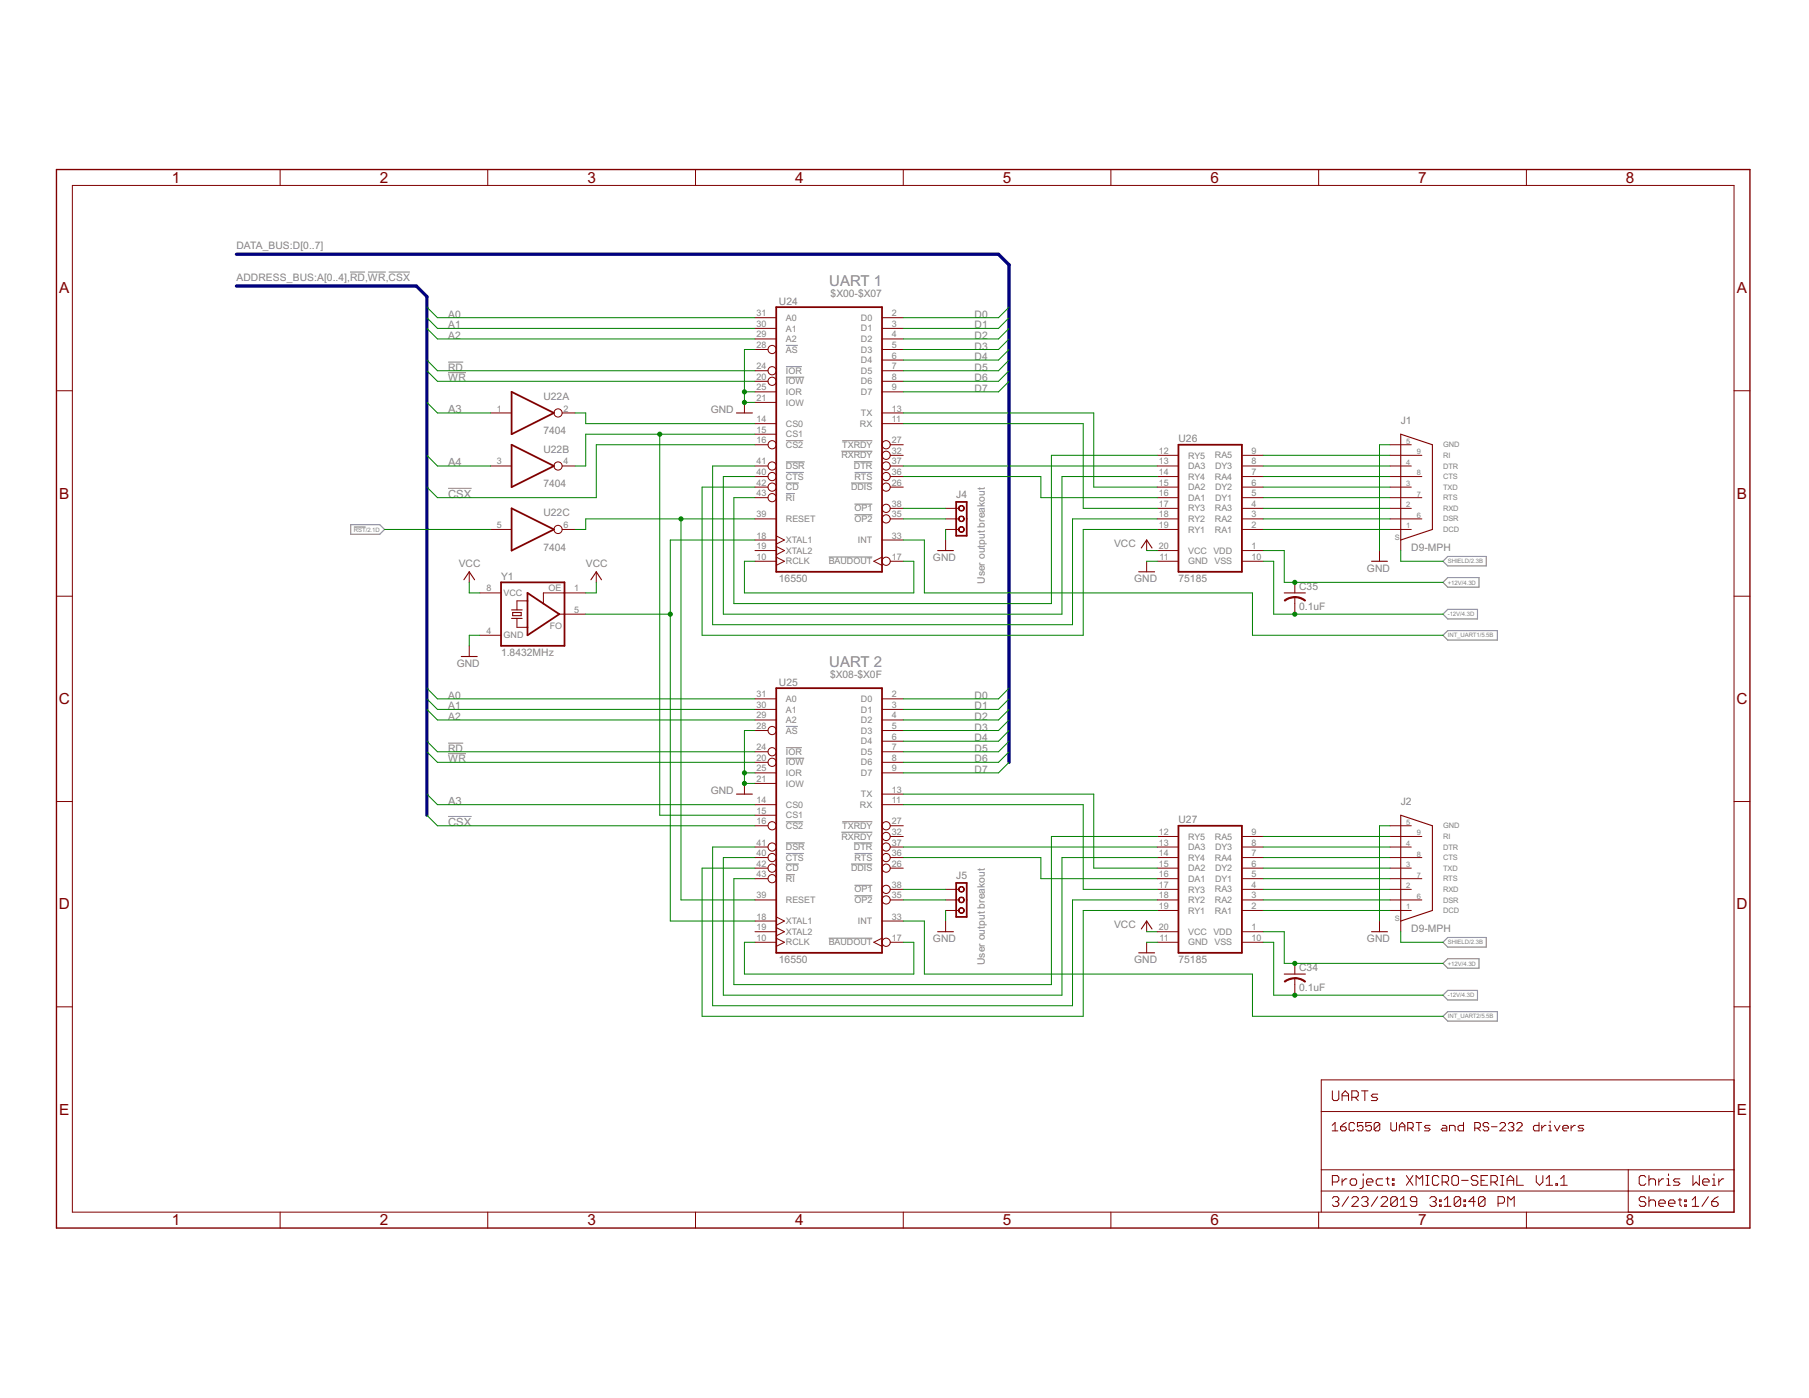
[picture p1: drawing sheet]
<svg xmlns="http://www.w3.org/2000/svg" width="279mm" height="216mm" viewBox="0 0 279 216" stroke-linecap="round" stroke-linejoin="round" font-family="sans-serif">
<g fill="none" stroke="#808080" stroke-width=".15">
<path d="M54.1 42h2.3M56.8 42h2.8M60 42h3.3M69.2 55.9h2.3M69.2 57.6h2.8M121.4 58.3h2.8M121.4 56.6h2.4M121.4 53.3h1.8M69.2 75.4h3.6M121.4 68.1h2.7M121.4 74.6h2M121.4 73h2.7"/>
<path d="M121.4 71.3h2.9M121.4 76.2h1.4M129.9 69.7h4.8M130.1 68.1h4.6M131.4 74.6h3.3M131.9 71.3h2.8M132 79.5h2.7M132 77.9h2.7M132 73h2.7M54.7 81.4h1.8M128 86h6.7M69.2 114.8h2.3"/>
<path d="M69.2 116.4h2.8M121.4 117.1h2.8M121.4 115.5h2.4M121.4 112.2h1.8M69.2 126.1h3.6M121.4 126.9h2.7M121.4 133.4h2M121.4 131.8h2.7M121.4 130.2h2.9M121.4 135.1h1.4M129.9 128.5h4.8M130.1 126.9h4.6"/>
<path d="M131.4 133.4h3.3M131.9 130.2h2.8M132 138.3h2.7M132 136.7h2.7M132 131.8h2.7M128 144.9h6.7"/>
</g>
<path d="M54.2 81h4.5l.7 .8-.7 .7h-4.5zM222.9 89.9l.7-.7h4.8v1.5h-4.8zM222.9 98.1l.7-.7h7.7v1.4h-7.7zM223.6 94.1h4.6v1.5h-4.6l-.7-.8zM223.6 85.9h6v1.5h-6l-.7-.7zM222.9 148.8l.7-.7h4.8v1.4h-4.8zM222.9 157l.7-.8h7.7v1.5h-7.7zM222.9 145.5l.7-.7h6v1.5h-6zM223.6 153h4.6v1.4h-4.6l-.7-.7z" fill="none" stroke="#808080" stroke-width=".17"/>
<path d="M8.7 26.2h261.6v163.5h-261.6z" fill="none" stroke="#800000" stroke-width=".21"/>
<g fill="none" stroke="#800000" stroke-width=".15">
<path d="M11.2 28.6h256.6v158.6h-256.6zM43.3 26.2v2.4M75.3 26.2v2.4M107.4 26.2v2.4M139.5 26.2v2.4M171.6 26.2v2.4M203.7 26.2v2.4M235.8 26.2v2.4M116.6 49.1h3.3M116.6 50.7h3.3M116.6 52.3h3.3M116.6 54h2"/>
<path d="M116.6 57.3h2M116.6 58.9h2M136.2 49.1h3.3M136.2 50.7h3.3M136.2 52.3h3.3M136.2 54h3.3M136.2 55.6h3.3M136.2 57.3h3.3M136.2 58.9h3.3M8.7 60.3h2.5M75.8 63.8h3.2M75.8 72h3.2"/>
<path d="M86.8 63.8h2M86.8 72h2M115 62.1v1.7M116.6 60.5h3.3M116.6 65.4h3.3M116.6 67.1h3.3M116.6 68.7h2M116.6 62.1h3.3M116.6 75.2h2M116.6 73.6h2M116.6 72h2M116.6 76.9h2"/>
<path d="M136.2 60.5h3.3M136.2 65.4h3.3M136.2 63.8h3.3M137.5 68.7h2M137.5 75.2h2M137.5 70.3h2M137.5 73.6h2M137.5 72h2M137.5 78.5h2M146 78.5h2.1M178.7 75.2h3.3M178.7 70.3h3.3"/>
<path d="M178.7 73.6h3.3M178.7 72h3.3M178.7 78.5h3.3M178.7 76.9h3.3M191.8 75.2h3.3M191.8 70.3h3.3M191.8 73.6h3.3M191.8 72h3.3M191.8 78.5h3.3M191.8 76.9h3.3M214.7 68.7h3.3M214.7 75.2h3.3"/>
<path d="M214.7 70.3h4.9M214.7 73.6h4.9M214.7 72h3.3M214.7 78.5h3.3M214.7 76.9h4.9M267.8 60.3h2.5M8.7 92.1h2.5M72.5 88.3v1.6M72.5 99.7v1.7M74.1 91.6h3.3M74.1 98.1h3.3M75.8 81.8h3.2"/>
<path d="M79.8 95.5v1.4h1.7M81.5 92.8h-1.7v1.4M86.4 94.8h4.1M86.8 81.8h2M90.5 91.6h-6.6v1.6M92.1 88.3v1.6M116.6 86.7h3.3M116.6 83.4h3.3M116.6 85h3.3M116.6 80.1h3.3M119.9 86l1.3 .7-1.3 .6M119.9 82.8l1.3 .6-1.3 .6"/>
<path d="M119.9 84.4l1.3 .6-1.3 .7M136.2 86l-1.2 .7 1.2 .6M136.2 83.4h3.3M137.5 86.7h2M137.5 80.1h2M146 80.1h2.1M146 81.8h2.1M146 83.4v1.6M177.1 83.4v1.6M177.1 86.7v1.6M178.7 86.7h3.3M178.7 85h3.3"/>
<path d="M178.7 80.1h3.3M178.7 81.8h3.3M191.8 86.7h3.3M191.8 85h3.3M191.8 80.1h3.3M191.8 81.8h3.3M200 89.9v1.7M200 92.2v2.6M213.1 85v1.7M214.7 80.1h4.9M214.7 81.8h3.3M216.3 83.4v1.6"/>
<path d="M267.8 92.1h2.5M116.6 107.9h3.3M116.6 109.6h3.3M116.6 111.2h3.3M116.6 112.8h2M116.6 116.1h2M116.6 117.7h2M116.6 119.4h3.3M136.2 107.9h3.3M136.2 109.6h3.3M136.2 111.2h3.3M136.2 112.8h3.3"/>
<path d="M136.2 114.5h3.3M136.2 116.1h3.3M136.2 117.7h3.3M136.2 119.4h3.3M8.7 123.8h2.5M115 121v1.6M116.6 124.3h3.3M116.6 125.9h3.3M116.6 127.5h2M116.6 121h3.3M116.6 134.1h2M116.6 139h3.3"/>
<path d="M116.6 132.4h2M116.6 130.8h2M116.6 135.7h2M136.2 124.3h3.3M136.2 122.6h3.3M137.5 127.5h2M137.5 134.1h2M137.5 129.2h2M137.5 139h2M137.5 132.4h2M137.5 130.8h2M137.5 137.4h2"/>
<path d="M146 139h2.1M146 137.4h2.1M178.7 134.1h3.3M178.7 129.2h3.3M178.7 139h3.3M178.7 132.4h3.3M178.7 130.8h3.3M178.7 137.4h3.3M178.7 135.7h3.3M191.8 134.1h3.3M191.8 129.2h3.3M191.8 139h3.3"/>
<path d="M191.8 132.4h3.3M191.8 130.8h3.3M191.8 137.4h3.3M191.8 135.7h3.3M214.7 127.5h3.3M214.7 134.1h3.3M214.7 129.2h4.9M214.7 139h4.9M214.7 132.4h4.9M214.7 130.8h3.3M214.7 137.4h3.3M214.7 135.7h4.9"/>
<path d="M267.8 123.8h2.5M8.7 155.5h2.5M116.6 145.5h3.3M116.6 142.2h3.3M116.6 143.9h3.3M119.9 144.9l1.3 .6-1.3 .7M119.9 141.6l1.3 .6-1.3 .7M119.9 143.3l1.3 .6-1.3 .6M136.2 144.9l-1.2 .6 1.2 .7M136.2 142.2h3.3M137.5 145.5h2M146 140.6h2.1"/>
<path d="M146 142.2v1.7M177.1 142.2v1.7M177.1 145.5v1.7M178.7 145.5h3.3M178.7 143.9h3.3M178.7 140.6h3.3M191.8 145.5h3.3M191.8 143.9h3.3M191.8 140.6h3.3M200 148.8v1.6M200 151.1v2.6M213.1 142.2v1.7"/>
<path d="M214.7 140.6h3.3M216.3 142.2v1.7M267.8 155.5h2.5M204.1 171.7h63.7M205.8 173.8l.4-.4v1.2M205.8 174.6h.8M205.8 168.5v1.2l.2 .3h.5l.3-.3v-1.2M207.1 174h.6l.2 .2v.2l-.2 .2h-.4l-.2-.2zM207.3 170v-1l.5-.5 .5 .5v1M207.3 169.2h1M207.9 173.4l-.8 .6M208.8 169.5h.7l.3-.3v-.5l-.3-.2h-.7v1.5"/>
<path d="M209.2 173.6l-.2-.2h-.4l-.2 .2v.8l.2 .2h.4l.2-.2M209.3 169.5l.5 .5M210.3 168.5h1M210.5 173.4h-.8v.6l.6-.2 .2 .2v.4l-.2 .2h-.4l-.2-.2M210.8 168.5v1.5M211.8 173.4h-.9v.6l.7-.2 .2 .2v.4l-.2 .2h-.4l-.3-.2M212.8 169h-.8l-.2 .2 .2 .3h.6l.2 .2-.2 .3h-.8M213.1 173.6v.8l-.2 .2h-.5l-.2-.2M213.1 173.6l-.2-.2h-.5l-.2 .2v.8M213.1 173.6l-.9 .8M214.8 173.4v1l.3 .2h.4l.2-.2v-1M216.1 174h.9"/>
<path d="M216.1 174.6v-.8l.5-.4 .4 .4v.8M217.4 174.2h.7l.2-.2v-.4l-.2-.2h-.7v1.2M217.8 174.2l.5 .4M218.7 173.4h.9M219.1 173.4v1.2M220.9 173.8h-.7l-.2 .2 .2 .2h.5l.2 .2-.2 .2h-.7M222.8 173.8h.4l.3 .2v.6h-.7l-.2-.2 .2-.2h.7M223.9 174.6v-.8h.6l.2 .2v.6M226 173.4v1.2h-.6l-.2-.2v-.4l.2-.2h.6M227.8 174.2h.6l.2-.2v-.4l-.2-.2h-.6v1.2M228.2 174.2l.4 .4M229.9 173.6l-.2-.2h-.4l-.2 .2v.2l.2 .2h.4l.2 .2v.2l-.2 .2h-.4l-.2-.2"/>
<path d="M230.4 174h.8M231.6 173.6l.3-.2h.4l.2 .2v.2l-.9 .8h.9M233 173.6l.2-.2h.4l.2 .2v.2l-.2 .2M233.4 174h.2M233.6 174l.2 .2v.2l-.2 .2h-.4l-.2-.2M234.3 173.6l.2-.2h.4l.2 .2v.2l-.8 .8h.8M237.7 173.4v1.2h-.7l-.2-.2v-.4l.2-.2h.7M238.1 173.8v.8M238.8 173.8h-.2l-.5 .4M239.2 174.6h.4M239.2 173.8h.2v.8M239.4 173.1v.3"/>
<path d="M240.1 173.8l.4 .8 .4-.8M241.4 174.2h.8v-.2l-.2-.2h-.4l-.2 .2v.4l.2 .2h.4M242.7 173.8v.8M243.3 173.8h-.2l-.4 .4M244.6 173.8h-.7l-.2 .2 .2 .2h.5l.2 .2-.2 .2h-.7M267.8 166.8h-63.7v20.4M43.3 187.2v2.5M75.3 187.2v2.5M107.4 187.2v2.5M139.5 187.2v2.5M171.6 187.2v2.5M203.7 187.2v2.5"/>
<path d="M204.1 180.7h63.7M204.1 183.9h63.7M205.8 182.5h.7l.3-.2v-.5l-.3-.3h-.7v1.5M205.8 185.1l.2-.3h.5l.3 .3v.2l-.3 .3M206.3 185.6h.2M206.5 185.6l.3 .2v.3l-.3 .2h-.5l-.2-.2M207.3 182.1v.9M208 182.1h-.2l-.5 .4M208.3 184.8l-1 1.5M208.5 182.3l.3-.2h.5l.2 .2v.5l-.2 .2h-.5l-.3-.2zM208.8 185.1l.2-.3h.5l.3 .3v.2l-1 1h1M210.3 185.1l.2-.3h.6l.2 .3v.2l-.2 .3"/>
<path d="M210.5 182.1v1.2l-.2 .3h-.3M210.5 181.3v.2M210.8 185.6h.3M211.1 182.5h.9v-.2l-.2-.2h-.5l-.2 .2v.5l.2 .2h.5M211.1 185.6l.2 .2v.3l-.2 .2h-.6l-.2-.2M212.8 184.8l-1 1.5M213.3 185.1l.3-.3h.5l.2 .3v.2l-1 1h1M213.6 182.1h-.8l-.2 .2v.5l.2 .2h.8M214.1 182.1h.4M214.3 181.8v1l.2 .2M215.1 182.1h.2v.2h-.2zM215.1 182.8h.2v.2h-.2z"/>
<path d="M215.8 185.1l-.2-.3h-.5l-.3 .3v1M215.8 185.1v1l-.2 .2h-.5l-.3-.2M215.8 185.1l-1 1M216.3 186.3h1M216.3 185.3l.5-.5v1.5M217.2 181.5l1 1.5M218.2 181.5l-1 1.5M218.7 183v-1.5l.5 .6 .5-.6v1.5M218.8 185.6h-.7l-.3-.3v-.2l.3-.3h.5l.2 .3v1l-.2 .2h-.5l-.3-.2M220.2 181.5h.5M220.2 183h.5M220.5 181.5v1.5"/>
<path d="M220.8 185.1l.3-.3h.5l.2 .3v.2l-.2 .3M221.3 185.6h.3M221.6 185.6l.2 .2v.3l-.2 .2h-.5l-.3-.2M222.2 181.8l-.2-.3h-.5l-.3 .3v1l.3 .2h.5l.2-.2M222.3 185.3h.3v.3h-.3zM222.3 186.1h.3v.2h-.3zM222.7 182.5h.8l.2-.2v-.5l-.2-.3h-.8v1.5M223.1 186.3h1M223.1 185.3l.5-.5v1.5M223.2 182.5l.5 .5M224.5 181.5h.5l.3 .3v1l-.3 .2h-.5l-.3-.2v-1zM225.6 185.1l-.3-.3h-.5l-.2 .3v1"/>
<path d="M225.6 185.1v1l-.3 .2h-.5l-.2-.2M225.6 185.1l-1 1M225.7 182.3h1.1M226.1 185.3h.3v.3h-.3zM226.1 186.1h.3v.2h-.3zM227.9 185.6h-1.1l.8-.8v1.5M228.3 181.8l-.3-.3h-.5l-.3 .3v.3l.3 .2h.5l.3 .2v.3l-.3 .2h-.5l-.3-.2M228.7 182.3h.6M229.4 185.1l-.3-.3h-.5l-.3 .3v1M229.4 185.1v1l-.3 .2h-.5l-.3-.2M229.4 185.1l-1.1 1M229.8 181.5h-1.1v1.5h1.1"/>
<path d="M230.3 182.5h.7l.3-.2v-.5l-.3-.3h-.7v1.5M230.8 182.5l.5 .5M231.4 185.8h.7l.3-.2v-.5l-.3-.3h-.7v1.5M231.8 181.5h.5M231.8 183h.5M232 181.5v1.5M232.8 182.3h1M232.8 183v-.9l.5-.6 .5 .6v.9M232.9 186.3v-1.5l.5 .5 .5-.5v1.5M234.3 181.5v1.5h1M235.8 187.2v2.5M237.3 181.5v1l.5 .5 .5-.5v-1"/>
<path d="M238.8 183h1M238.8 182.1l.5-.6v1.5M240.3 182.8h.3v.2h-.3zM241 183h1.1M241 182.1l.6-.6v1.5M251.5 180.7v6.5M254.2 181.8l-.3-.3h-.5l-.2 .3v1l.2 .2h.5l.3-.2M254.2 185.1l-.3-.3h-.5l-.2 .3v.2l.2 .3h.5l.3 .2v.3l-.3 .2h-.5l-.2-.2M254.7 182.3l.2-.2h.5l.3 .2v.7M254.7 181.5v1.5M254.7 184.8v1.5M254.7 185.6l.2-.3h.5l.3 .3v.7"/>
<path d="M256.2 182.1v.9M256.2 185.8h1v-.2l-.3-.3h-.5l-.2 .3v.5l.2 .2h.5M256.9 182.1h-.2l-.5 .4M257.5 182.1h.2v.9M257.5 183h.5M257.7 181.3v.2M257.7 185.8h1v-.2l-.3-.3h-.4l-.3 .3v.5l.3 .2h.4M259.2 185.3h.5M259.5 182.1h-.8l-.3 .2 .3 .2h.5l.3 .3-.3 .2h-.8M259.5 185.1v1l.2 .2M260.2 185.3h.3v.3h-.3zM260.2 186.1h.3v.2h-.3z"/>
<path d="M261.4 186.3h1M261.4 185.3l.5-.5v1.5M261.5 181.5v1.5l.5-.5 .5 .5v-1.5M263 182.5h1v-.2l-.3-.2h-.5l-.2 .2v.5l.2 .2h.5M263.9 184.8l-1 1.5M264.4 185.6h.7l.3 .2v.3l-.3 .2h-.5l-.2-.2zM264.5 182.1h.2v.9M264.5 183h.5M264.7 181.3v.2M265.4 184.8l-.5 .3-.5 .5M265.5 182.1v.9M266.2 182.1h-.2l-.5 .4"/>
<circle cx="119.3" cy="54" r=".64"/>
<circle cx="119.3" cy="57.3" r=".64"/>
<circle cx="119.3" cy="58.9" r=".64"/>
<circle cx="86.2" cy="63.8" r=".64"/>
<circle cx="86.2" cy="72" r=".64"/>
<circle cx="119.3" cy="76.9" r=".64"/>
<circle cx="119.3" cy="75.2" r=".64"/>
<circle cx="119.3" cy="68.7" r=".64"/>
<circle cx="119.3" cy="73.6" r=".64"/>
<circle cx="119.3" cy="72" r=".64"/>
<circle cx="136.9" cy="72" r=".64"/>
<circle cx="136.9" cy="73.6" r=".64"/>
<circle cx="136.9" cy="75.2" r=".64"/>
<circle cx="136.9" cy="68.7" r=".64"/>
<circle cx="136.9" cy="70.3" r=".64"/>
<circle cx="136.9" cy="78.5" r=".64"/>
<circle cx="86.2" cy="81.8" r=".64"/>
<circle cx="136.9" cy="80.1" r=".64"/>
<circle cx="136.9" cy="86.7" r=".64"/>
<circle cx="119.3" cy="117.7" r=".64"/>
<circle cx="119.3" cy="116.1" r=".64"/>
<circle cx="119.3" cy="112.8" r=".64"/>
<circle cx="119.3" cy="135.7" r=".64"/>
<circle cx="119.3" cy="127.5" r=".64"/>
<circle cx="119.3" cy="132.4" r=".64"/>
<circle cx="119.3" cy="134.1" r=".64"/>
<circle cx="119.3" cy="130.8" r=".64"/>
<circle cx="136.9" cy="134.1" r=".64"/>
<circle cx="136.9" cy="139" r=".64"/>
<circle cx="136.9" cy="132.4" r=".64"/>
<circle cx="136.9" cy="137.4" r=".64"/>
<circle cx="136.9" cy="129.2" r=".64"/>
<circle cx="136.9" cy="127.5" r=".64"/>
<circle cx="136.9" cy="130.8" r=".64"/>
<circle cx="136.9" cy="145.5" r=".64"/>
</g>
<path d="M119.9 47.4h16.3v40.9h-16.3zM79 78.5l6.6 3.3-6.6 3.2zM79 60.5l6.6 3.3-6.6 3.3zM79 68.7l6.6 3.3-6.6 3.2zM147.7 77.5h1.6v5.2h-1.6zM182 68.7h9.8v19.6h-9.8zM77.4 89.9h9.8v9.8h-9.8zM81.5 91.6l4.9 3.2-4.9 3.3zM119.9 106.3h16.3v40.9h-16.3zM147.7 136.4h1.6v5.2h-1.6zM182 127.5h9.8v19.7h-9.8z" fill="none" stroke="#800000" stroke-width=".28"/>
<g fill="none" stroke="#800000" stroke-width=".17">
<path d="M113.7 63.8h2.5M216.3 67.1l4.9 1.6v13.1l-4.9 1.6zM71.6 89.5l.9-1.2 .8 1.2M79 95.5h1.6M79 94.2h1.6M79.2 94.6h1.3v.5h-1.3zM91.3 89.5l.8-1.2 .8 1.2M144.8 85h2.5M175.9 88.3h2.4M176.3 84.6l.8-1.2 .8 1.2M198.4 91.6h3.2M211.8 86.7h2.5"/>
<path d="M71.2 101.4h2.5M113.7 122.6h2.5M216.3 125.9l4.9 1.6v13.1l-4.9 1.6zM144.8 143.9h2.5M175.9 147.2h2.4M176.3 143.5l.8-1.3 .8 1.3M198.4 150.4h3.2M211.8 143.9h2.5"/>
</g>
<g fill="#800000" stroke="#800000" stroke-width=".15">
<path d="M148.2 140.3a.45 .45 0 0 1 .7 .1 .45 .45 0 0 1-.3 .7 .45 .45 0 0 1-.6-.5h.1a.36 .36 0 0 1 .5-.3 .36 .36 0 0 1 .2 .5 .36 .36 0 0 1-.6 0l-.2-.2z" fill-rule="evenodd"/>
<path d="M148.2 137a.46 .46 0 0 1 .7 .1 .46 .46 0 0 1-.3 .7 .46 .46 0 0 1-.6-.4h.1a.36 .36 0 0 1 .5-.4 .36 .36 0 0 1 .2 .6 .36 .36 0 0 1-.6-.1l-.2-.1z" fill-rule="evenodd"/>
<path d="M148.2 138.6a.46 .46 0 0 1 .7 .2 .46 .46 0 0 1-.3 .6 .46 .46 0 0 1-.6-.4h.1a.36 .36 0 0 1 .5-.4 .36 .36 0 0 1 .2 .6 .36 .36 0 0 1-.6-.1l-.2-.1z" fill-rule="evenodd"/>
<path d="M148.2 81.4a.46 .46 0 0 1 .7 .2 .46 .46 0 0 1-.3 .6 .46 .46 0 0 1-.6-.4h.1a.37 .37 0 0 1 .5-.4 .37 .37 0 0 1 .2 .6 .37 .37 0 0 1-.6-.1l-.2-.1z" fill-rule="evenodd"/>
<path d="M148.2 78.1a.46 .46 0 0 1 .7 .2 .46 .46 0 0 1-.3 .6 .46 .46 0 0 1-.6-.4h.1a.36 .36 0 0 1 .5-.4 .36 .36 0 0 1 .2 .6 .36 .36 0 0 1-.6 0l-.2-.2z" fill-rule="evenodd"/>
<path d="M148.2 79.8a.46 .46 0 0 1 .7 .1 .46 .46 0 0 1-.3 .7 .46 .46 0 0 1-.6-.5h.1a.36 .36 0 0 1 .5-.3 .36 .36 0 0 1 .2 .5 .36 .36 0 0 1-.6 0l-.2-.2z" fill-rule="evenodd"/>
<path d="M200 92.1a2.31 2.31 0 0 1 1.6 .6l-.1 .1a2.45 2.45 0 0 0-1.5-.5z" fill-rule="evenodd"/>
<path d="M198.4 92.7a2.42 2.42 0 0 1 1.6-.6v.2a2.33 2.33 0 0 0-1.5 .5z" fill-rule="evenodd"/>
<path d="M200 151h.2a2.45 2.45 0 0 1 1.4 .6l-.1 .1a2.45 2.45 0 0 0-1.5-.5z" fill-rule="evenodd"/>
<path d="M198.4 151.6l.9-.5 .7-.1v.2a2.69 2.69 0 0 0-1.5 .5z" fill-rule="evenodd"/>
</g>
<path d="M36.5 39.3h117.7l1.7 1.6v76.8M36.5 44.2h27.8l1.6 1.6v80.1" fill="none" stroke="#000080" stroke-width=".51"/>
<g fill="none" stroke="#008000" stroke-width=".15">
<path d="M65.9 57.3l1.7 1.6h49M65.9 55.6l1.7 1.7h49M65.9 50.7l1.7 1.6h49M65.9 49.1l1.7 1.6h49M65.9 47.4l1.7 1.7h49M116.6 54h-1.6v8.1h1.6M155.9 58.9l-1.7 1.6h-14.7M155.9 57.3l-1.7 1.6h-14.7M155.9 55.6l-1.7 1.7h-14.7M155.9 54l-1.7 1.6h-14.7M155.9 52.3l-1.7 1.7h-14.7M155.9 50.7l-1.7 1.6h-14.7"/>
<path d="M155.9 49.1l-1.7 1.6h-14.7M155.9 47.4l-1.7 1.7h-14.7M65.9 62.1l1.7 1.7h8.2M65.9 70.3l1.7 1.7h8.2M88.8 63.8h1.7v1.6h26.1M101.9 67.1v58.8h14.7M115 60.5h1.6M116.6 68.7h-24.5v8.2h-24.5l-1.7-1.7M116.6 75.2h-8.2v22.9h58.9v-16.3h11.4M116.6 73.6h-4.9v21.2h52.3v-21.2h14.7M116.6 67.1h-26.1v4.9h-1.7M116.6 72h-6.5v24.5h55.6v-16.4h13"/>
<path d="M139.5 63.8h29.4v11.4h9.8M139.5 73.6h21.3v3.3h17.9M139.5 65.4h27.8v13.1h11.4M139.5 72h39.2M139.5 78.5h6.5M178.7 70.3h-16.3v22.9h-49.1v-16.3h3.3M195.1 76.9h19.6M195.1 72h19.6M195.1 78.5h19.6M195.1 70.3h19.6M195.1 73.6h19.6M195.1 75.2h19.6"/>
<path d="M214.7 68.7h-1.6v16.3M59.4 81.8h16.4M72.5 89.9v1.7h1.6M74.1 98.1h-1.6v1.6M90.5 94.8h13M92.1 89.9v1.7h-1.6M105.2 80.1v58.9h11.4M116.6 86.7h-1.6v4.9h26.1v-4.9h-1.6M116.6 80.1h-26.1v1.7h-1.7M116.6 83.4h-13.1v58.8h13.1M139.5 83.4h3.3v8.2h50.6v6.5h29.5M139.5 80.1h6.5"/>
<path d="M146 81.8v1.6M177.1 85h1.6M177.1 86.7h1.6M195.1 85h3.3v4.9h24.5M195.1 86.7h1.6v8.1h26.2M195.1 81.8h19.6M195.1 80.1h19.6M216.3 85v1.7h6.6M65.9 116.1l1.7 1.6h49M65.9 114.5l1.7 1.6h49M65.9 109.6l1.7 1.6h49M65.9 107.9l1.7 1.7h49"/>
<path d="M65.9 106.3l1.7 1.6h49M115 119.4h1.6M116.6 112.8h-1.6v8.2h1.6M155.9 117.7l-1.7 1.7h-14.7M155.9 116.1l-1.7 1.6h-14.7M155.9 114.5l-1.7 1.6h-14.7M155.9 112.8l-1.7 1.7h-14.7M155.9 111.2l-1.7 1.6h-14.7M155.9 109.6l-1.7 1.6h-14.7M155.9 107.9l-1.7 1.7h-14.7M155.9 106.3l-1.7 1.6h-14.7M65.9 122.6l1.7 1.7h49"/>
<path d="M65.9 125.9l1.7 1.6h49M116.6 132.4h-4.9v21.3h52.3v-21.3h14.7M116.6 130.8h-6.5v24.5h55.6v-16.3h13M116.6 134.1h-8.2v22.9h58.9v-16.4h11.4M139.5 124.3h27.8v13.1h11.4M139.5 139h6.5M139.5 132.4h21.3v3.3h17.9M139.5 130.8h39.2M139.5 122.6h29.4v11.5h9.8M139.5 137.4h6.5M178.7 129.2h-16.3v22.9h-49.1v-16.4h3.3M195.1 139h19.6"/>
<path d="M195.1 129.2h19.6M195.1 135.7h19.6M195.1 130.8h19.6M195.1 132.4h19.6M195.1 134.1h19.6M195.1 137.4h19.6M214.7 127.5h-1.6v14.7M116.6 145.5h-1.6v4.9h26.1v-4.9h-1.6M139.5 142.2h3.3v8.2h50.6v6.6h29.5M146 140.6v1.6M177.1 143.9h1.6M177.1 145.5h1.6"/>
<path d="M195.1 143.9h3.3v4.9h24.5M195.1 145.5h1.6v8.2h26.2M195.1 140.6h19.6M216.3 143.9v1.6h6.6"/>
</g>
<g fill="#008000" stroke="#008000" stroke-width=".15">
<circle cx="115" cy="60.5" r=".32"/>
<circle cx="115" cy="62.1" r=".32"/>
<circle cx="115" cy="119.4" r=".32"/>
<circle cx="115" cy="121" r=".32"/>
<circle cx="200" cy="148.8" r=".32"/>
<circle cx="200" cy="89.9" r=".32"/>
<circle cx="200" cy="153.7" r=".32"/>
<circle cx="200" cy="94.8" r=".32"/>
<circle cx="105.2" cy="80.1" r=".32"/>
<circle cx="101.9" cy="67.1" r=".32"/>
<circle cx="103.5" cy="94.8" r=".32"/>
</g>
<g font-size="2.6" fill="#800000">
<text x="26.6" y="28.2">1</text>
<text x="58.6" y="28.2">2</text>
<text x="90.7" y="28.2">3</text>
<text x="122.8" y="28.2">4</text>
<text x="154.9" y="28.2">5</text>
<text x="187" y="28.2">6</text>
<text x="219.1" y="28.2">7</text>
<text x="251.1" y="28.2">8</text>
<text x="9.2" y="45.3">A</text>
<text x="268.3" y="45.3">A</text>
<text x="9.2" y="77">B</text>
<text x="268.3" y="77">B</text>
<text x="9.1" y="108.7">C</text>
<text x="268.2" y="108.7">C</text>
<text x="9.1" y="140.5">D</text>
<text x="268.2" y="140.5">D</text>
<text x="9.2" y="172.2">E</text>
<text x="268.3" y="172.2">E</text>
<text x="26.6" y="189.3">1</text>
<text x="58.6" y="189.3">2</text>
<text x="90.7" y="189.3">3</text>
<text x="122.8" y="189.3">4</text>
<text x="154.9" y="189.3">5</text>
<text x="187" y="189.3">6</text>
<text x="219.1" y="189.3">7</text>
<text x="251.1" y="189.3">8</text>
</g>
<g font-size="2.6" fill="#808080">
<text x="128.1" y="44.2">UART 1</text>
<text x="128.1" y="103">UART 2</text>
</g>
<g font-size="1.9" fill="#808080">
<text x="69.2" y="63.8">A3</text>
<text x="69.2" y="72">A4</text>
<text x="69.2" y="76.9">CSX</text>
<text x="69.2" y="124.3">A3</text>
<text x="69.2" y="127.5">CSX</text>
</g>
<g font-size="1.8" fill="#808080">
<text x="36.5" y="38.4">DATA_BUS:D[0..7]</text>
<text x="36.5" y="43.4">ADDRESS_BUS:A[0..4],RD,WR,CSX</text>
<text x="120.3" y="47">U24</text>
<text x="128.3" y="45.8">$X00-$X07</text>
<text x="69.2" y="52.3">A2</text>
<text x="69.2" y="50.7">A1</text>
<text x="69.2" y="49.1">A0</text>
<text x="150.5" y="54">D3</text>
<text x="150.5" y="52.3">D2</text>
<text x="150.5" y="50.7">D1</text>
<text x="150.5" y="49.1">D0</text>
<text x="69.2" y="57.2">RD</text>
<text x="69.2" y="58.9">WR</text>
<text x="150.5" y="58.9">D6</text>
<text x="150.5" y="57.2">D5</text>
<text x="150.5" y="55.6">D4</text>
<text x="83.9" y="61.7">U22A</text>
<text x="109.8" y="63.8">GND</text>
<text x="150.5" y="60.5">D7</text>
<text x="216.3" y="65.4">J1</text>
<text x="83.9" y="67.1">7404</text>
<text x="83.9" y="69.9">U22B</text>
<text x="182" y="68.3">U26</text>
<text x="83.9" y="75.2">7404</text>
<text x="147.7" y="76.9">J4</text>
<text x="83.9" y="79.7">U22C</text>
<text x="70.8" y="87.5">VCC</text>
<text x="77.4" y="89.5">Y1</text>
<text x="83.9" y="85">7404</text>
<text x="90.5" y="87.5">VCC</text>
<text x="120.3" y="89.9">16550</text>
<text x="144.1" y="86.7">GND</text>
<text x="172.1" y="84.5">VCC</text>
<text x="175.2" y="89.9">GND</text>
<text x="182" y="89.9">75185</text>
<text x="211.1" y="88.3">GND</text>
<text x="218" y="85">D9-MPH</text>
<text x="152.1" y="90.2" transform="rotate(-90 152.1 90.2)">User output breakout</text>
<text x="200.6" y="94.3">0.1uF</text>
<text x="200.6" y="91.2">C35</text>
<text x="77.4" y="101.4">1.8432MHz</text>
<text x="69.2" y="107.9">A0</text>
<text x="70.5" y="103">GND</text>
<text x="120.3" y="105.9">U25</text>
<text x="128.2" y="104.7">$X08-$X0F</text>
<text x="150.5" y="107.9">D0</text>
<text x="69.2" y="111.2">A2</text>
<text x="69.2" y="109.6">A1</text>
<text x="150.5" y="112.8">D3</text>
<text x="150.5" y="111.2">D2</text>
<text x="150.5" y="109.6">D1</text>
<text x="69.2" y="116.1">RD</text>
<text x="69.2" y="117.7">WR</text>
<text x="150.5" y="119.4">D7</text>
<text x="150.5" y="117.7">D6</text>
<text x="150.5" y="116.1">D5</text>
<text x="150.5" y="114.5">D4</text>
<text x="109.8" y="122.6">GND</text>
<text x="216.3" y="124.3">J2</text>
<text x="182" y="127.1">U27</text>
<text x="147.7" y="135.7">J5</text>
<text x="172.1" y="143.4">VCC</text>
<text x="218" y="143.9">D9-MPH</text>
<text x="120.3" y="148.8">16550</text>
<text x="144.1" y="145.5">GND</text>
<text x="152.1" y="149" transform="rotate(-90 152.1 149)">User output breakout</text>
<text x="175.2" y="148.8">GND</text>
<text x="182" y="148.8">75185</text>
<text x="211.1" y="145.5">GND</text>
<text x="200.6" y="153.1">0.1uF</text>
<text x="200.6" y="150">C34</text>
</g>
<g font-size="1.5" fill="#808080">
<text x="116.9" y="53.7">28</text>
<text x="116.9" y="52.1">29</text>
<text x="116.9" y="50.5">30</text>
<text x="116.9" y="48.8">31</text>
<text x="121.4" y="52.8">A2</text>
<text x="121.4" y="51.2">A1</text>
<text x="121.4" y="49.6">A0</text>
<text x="133" y="49.6">D0</text>
<text x="133" y="51.2">D1</text>
<text x="133" y="52.8">D2</text>
<text x="137.7" y="48.8">2</text>
<text x="137.7" y="50.5">3</text>
<text x="137.7" y="52.1">4</text>
<text x="137.7" y="53.7">5</text>
<text x="116.9" y="58.7">20</text>
<text x="116.9" y="57">24</text>
<text x="121.4" y="59.4">IOW</text>
<text x="121.4" y="57.7">IOR</text>
<text x="121.4" y="54.5">AS</text>
<text x="133" y="54.5">D3</text>
<text x="133" y="56.1">D4</text>
<text x="133" y="57.7">D5</text>
<text x="133" y="59.4">D6</text>
<text x="137.7" y="55.4">6</text>
<text x="137.7" y="57">7</text>
<text x="137.7" y="58.7">8</text>
<text x="76.7" y="63.6">1</text>
<text x="87.1" y="63.6">2</text>
<text x="116.9" y="65.2">14</text>
<text x="116.9" y="61.9">21</text>
<text x="116.9" y="60.3">25</text>
<text x="121.4" y="65.9">CS0</text>
<text x="121.4" y="62.6">IOW</text>
<text x="121.4" y="61">IOR</text>
<text x="132.8" y="65.9">RX</text>
<text x="133" y="61">D7</text>
<text x="133" y="64.3">TX</text>
<text x="137.7" y="60.3">9</text>
<text x="137.7" y="65.2">11</text>
<text x="137.7" y="63.6">13</text>
<text x="76.7" y="71.7">3</text>
<text x="87.1" y="71.7">4</text>
<text x="116.9" y="66.8">15</text>
<text x="116.9" y="68.5">16</text>
<text x="116.9" y="71.7">41</text>
<text x="121.4" y="67.5">CS1</text>
<text x="121.4" y="69.2">CS2</text>
<text x="129.9" y="70.8">RXRDY</text>
<text x="130.1" y="69.2">TXRDY</text>
<text x="137.7" y="68.5">27</text>
<text x="137.7" y="70.1">32</text>
<text x="137.7" y="71.7">37</text>
<text x="179" y="71.7">13</text>
<text x="179" y="70.1">12</text>
<text x="183.5" y="70.8">RY5</text>
<text x="187.6" y="70.8">RA5</text>
<text x="193.3" y="70.1">9</text>
<text x="193.3" y="71.7">8</text>
<text x="116.9" y="73.4">40</text>
<text x="116.9" y="75">42</text>
<text x="116.9" y="76.6">43</text>
<text x="121.4" y="74.1">CTS</text>
<text x="121.4" y="72.4">DSR</text>
<text x="121.4" y="75.7">CD</text>
<text x="121.4" y="77.4">RI</text>
<text x="131.4" y="75.7">DDIS</text>
<text x="131.9" y="72.4">DTR</text>
<text x="132" y="74.1">RTS</text>
<text x="137.7" y="75">26</text>
<text x="137.7" y="73.4">36</text>
<text x="179" y="76.6">16</text>
<text x="179" y="75">15</text>
<text x="179" y="73.4">14</text>
<text x="183.5" y="77.4">DA1</text>
<text x="183.5" y="75.7">DA2</text>
<text x="183.5" y="72.4">DA3</text>
<text x="183.5" y="74.1">RY4</text>
<text x="187.6" y="74.1">RA4</text>
<text x="187.7" y="77.3">DY1</text>
<text x="187.7" y="75.7">DY2</text>
<text x="187.7" y="72.4">DY3</text>
<text x="193.3" y="73.4">7</text>
<text x="193.3" y="76.6">5</text>
<text x="193.3" y="75">6</text>
<text x="76.7" y="81.5">5</text>
<text x="87.1" y="81.5">6</text>
<text x="116.9" y="83.2">18</text>
<text x="116.9" y="79.9">39</text>
<text x="121.4" y="83.9">XTAL1</text>
<text x="121.4" y="80.6">RESET</text>
<text x="132" y="80.6">OP2</text>
<text x="132" y="79">OP1</text>
<text x="132.5" y="83.9">INT</text>
<text x="137.7" y="83.2">33</text>
<text x="137.7" y="79.9">35</text>
<text x="137.7" y="78.3">38</text>
<text x="179" y="81.5">19</text>
<text x="179" y="79.9">18</text>
<text x="179" y="78.3">17</text>
<text x="183.5" y="82.3">RY1</text>
<text x="183.5" y="80.6">RY2</text>
<text x="183.5" y="79">RY3</text>
<text x="187.6" y="82.2">RA1</text>
<text x="187.6" y="80.6">RA2</text>
<text x="187.6" y="79">RA3</text>
<text x="193.3" y="81.5">2</text>
<text x="193.3" y="79.9">3</text>
<text x="193.3" y="78.3">4</text>
<text x="116.9" y="86.4">10</text>
<text x="116.9" y="84.8">19</text>
<text x="121.4" y="87.2">RCLK</text>
<text x="121.4" y="85.5">XTAL2</text>
<text x="128" y="87.2">BAUDOUT</text>
<text x="137.7" y="86.4">17</text>
<text x="179" y="84.8">20</text>
<text x="179.1" y="86.4">11</text>
<text x="183.5" y="85.5">VCC VDD</text>
<text x="183.5" y="87.2">GND VSS</text>
<text x="193.3" y="84.8">1</text>
<text x="193.3" y="86.4">10</text>
<text x="75.1" y="91.3">8</text>
<text x="77.8" y="92.1">VCC</text>
<text x="84.7" y="91.2">OE</text>
<text x="88.7" y="94.6">5</text>
<text x="88.7" y="91.3">1</text>
<text x="75.1" y="97.9">4</text>
<text x="77.8" y="98.6">GND</text>
<text x="84.9" y="97.1">FO</text>
<text x="116.9" y="107.7">31</text>
<text x="137.7" y="107.7">2</text>
<text x="116.9" y="112.6">28</text>
<text x="116.9" y="111">29</text>
<text x="116.9" y="109.3">30</text>
<text x="121.4" y="113.3">AS</text>
<text x="121.4" y="111.7">A2</text>
<text x="121.4" y="110">A1</text>
<text x="121.4" y="108.4">A0</text>
<text x="133" y="108.4">D0</text>
<text x="133" y="110">D1</text>
<text x="133" y="111.7">D2</text>
<text x="133" y="113.3">D3</text>
<text x="137.7" y="109.3">3</text>
<text x="137.7" y="111">4</text>
<text x="137.7" y="112.6">5</text>
<text x="116.9" y="117.5">20</text>
<text x="116.9" y="115.9">24</text>
<text x="116.9" y="119.1">25</text>
<text x="121.4" y="118.2">IOW</text>
<text x="121.4" y="116.6">IOR</text>
<text x="121.4" y="119.9">IOR</text>
<text x="133" y="114.9">D4</text>
<text x="133" y="116.6">D5</text>
<text x="133" y="118.2">D6</text>
<text x="133" y="119.8">D7</text>
<text x="137.7" y="114.2">6</text>
<text x="137.7" y="115.9">7</text>
<text x="137.7" y="117.5">8</text>
<text x="137.7" y="119.1">9</text>
<text x="116.9" y="124">14</text>
<text x="116.9" y="125.7">15</text>
<text x="116.9" y="120.8">21</text>
<text x="121.4" y="124.8">CS0</text>
<text x="121.4" y="121.5">IOW</text>
<text x="132.8" y="124.8">RX</text>
<text x="133" y="123.1">TX</text>
<text x="137.7" y="124">11</text>
<text x="137.7" y="122.4">13</text>
<text x="116.9" y="127.3">16</text>
<text x="116.9" y="130.6">41</text>
<text x="121.4" y="126.4">CS1</text>
<text x="121.4" y="128">CS2</text>
<text x="121.4" y="131.3">DSR</text>
<text x="129.9" y="129.7">RXRDY</text>
<text x="130.1" y="128">TXRDY</text>
<text x="131.9" y="131.3">DTR</text>
<text x="137.7" y="127.3">27</text>
<text x="137.7" y="128.9">32</text>
<text x="137.7" y="130.6">37</text>
<text x="179" y="130.6">13</text>
<text x="179" y="128.9">12</text>
<text x="183.5" y="131.3">DA3</text>
<text x="183.5" y="129.7">RY5</text>
<text x="187.6" y="129.7">RA5</text>
<text x="187.7" y="131.3">DY3</text>
<text x="193.3" y="128.9">9</text>
<text x="193.3" y="130.6">8</text>
<text x="116.9" y="132.2">40</text>
<text x="116.9" y="133.8">42</text>
<text x="116.9" y="135.5">43</text>
<text x="121.4" y="132.9">CTS</text>
<text x="121.4" y="134.6">CD</text>
<text x="121.4" y="136.2">RI</text>
<text x="131.4" y="134.6">DDIS</text>
<text x="132" y="137.8">OP1</text>
<text x="132" y="132.9">RTS</text>
<text x="137.7" y="133.8">26</text>
<text x="137.7" y="132.2">36</text>
<text x="137.7" y="137.1">38</text>
<text x="179" y="135.5">16</text>
<text x="179" y="133.8">15</text>
<text x="179" y="137.1">17</text>
<text x="179" y="132.2">14</text>
<text x="183.5" y="136.2">DA1</text>
<text x="183.5" y="134.6">DA2</text>
<text x="183.5" y="137.8">RY3</text>
<text x="183.5" y="132.9">RY4</text>
<text x="187.6" y="137.8">RA3</text>
<text x="187.6" y="132.9">RA4</text>
<text x="187.7" y="136.2">DY1</text>
<text x="187.7" y="134.6">DY2</text>
<text x="193.3" y="137.1">4</text>
<text x="193.3" y="132.2">7</text>
<text x="193.3" y="135.5">5</text>
<text x="193.3" y="133.8">6</text>
<text x="116.9" y="142">18</text>
<text x="116.9" y="143.7">19</text>
<text x="116.9" y="138.8">39</text>
<text x="121.4" y="142.7">XTAL1</text>
<text x="121.4" y="139.5">RESET</text>
<text x="132" y="139.5">OP2</text>
<text x="132.5" y="142.7">INT</text>
<text x="137.7" y="142">33</text>
<text x="137.7" y="138.8">35</text>
<text x="179" y="143.7">20</text>
<text x="179" y="140.4">19</text>
<text x="179" y="138.8">18</text>
<text x="183.5" y="141.1">RY1</text>
<text x="183.5" y="139.5">RY2</text>
<text x="187.6" y="141.1">RA1</text>
<text x="187.6" y="139.5">RA2</text>
<text x="193.3" y="143.7">1</text>
<text x="193.3" y="140.4">2</text>
<text x="193.3" y="138.8">3</text>
<text x="116.9" y="145.3">10</text>
<text x="121.4" y="146">RCLK</text>
<text x="121.4" y="144.4">XTAL2</text>
<text x="128" y="146">BAUDOUT</text>
<text x="137.7" y="145.3">17</text>
<text x="179.1" y="145.3">11</text>
<text x="183.5" y="144.4">VCC VDD</text>
<text x="183.5" y="146">GND VSS</text>
<text x="193.3" y="145.3">10</text>
</g>
<g font-size="1.3" fill="#808080">
<text x="217.2" y="68.5">5</text>
<text x="217.2" y="71.8">4</text>
<text x="218.8" y="70.2">9</text>
<text x="222.9" y="70.7">RI</text>
<text x="222.9" y="69.1">GND</text>
<text x="217.2" y="75.1">3</text>
<text x="218.8" y="73.4">8</text>
<text x="218.8" y="76.7">7</text>
<text x="222.9" y="72.4">DTR</text>
<text x="222.9" y="74">CTS</text>
<text x="222.9" y="75.6">TXD</text>
<text x="222.9" y="77.3">RTS</text>
<text x="215.4" y="83.4">S</text>
<text x="217.2" y="78.3">2</text>
<text x="217.2" y="81.6">1</text>
<text x="218.8" y="80">6</text>
<text x="222.9" y="78.9">RXD</text>
<text x="222.9" y="80.5">DSR</text>
<text x="222.9" y="82.2">DCD</text>
<text x="217.2" y="127.4">5</text>
<text x="217.2" y="130.6">4</text>
<text x="218.8" y="129">9</text>
<text x="222.9" y="129.6">RI</text>
<text x="222.9" y="131.2">DTR</text>
<text x="222.9" y="127.9">GND</text>
<text x="217.2" y="133.9">3</text>
<text x="217.2" y="137.2">2</text>
<text x="218.8" y="132.3">8</text>
<text x="218.8" y="135.5">7</text>
<text x="222.9" y="132.8">CTS</text>
<text x="222.9" y="134.5">TXD</text>
<text x="222.9" y="136.1">RTS</text>
<text x="222.9" y="137.7">RXD</text>
<text x="215.4" y="142.2">S</text>
<text x="217.2" y="140.5">1</text>
<text x="218.8" y="138.8">6</text>
<text x="222.9" y="139.4">DSR</text>
<text x="222.9" y="141">DCD</text>
</g>
<g font-size="1" fill="#808080">
<text x="54.7" y="82.1">RST/2.1D</text>
<text x="223.6" y="87">SHIELD/2.3B</text>
<text x="223.6" y="90.3">+12V/4.3D</text>
<text x="223.6" y="95.2">-12V/4.3D</text>
<text x="223.6" y="98.4">INT_UART1/5.5B</text>
<text x="223.6" y="149.1">+12V/4.3D</text>
<text x="223.6" y="145.8">SHIELD/2.3B</text>
<text x="223.6" y="154">-12V/4.3D</text>
<text x="223.6" y="157.3">INT_UART2/5.5B</text>
</g>
</svg>
